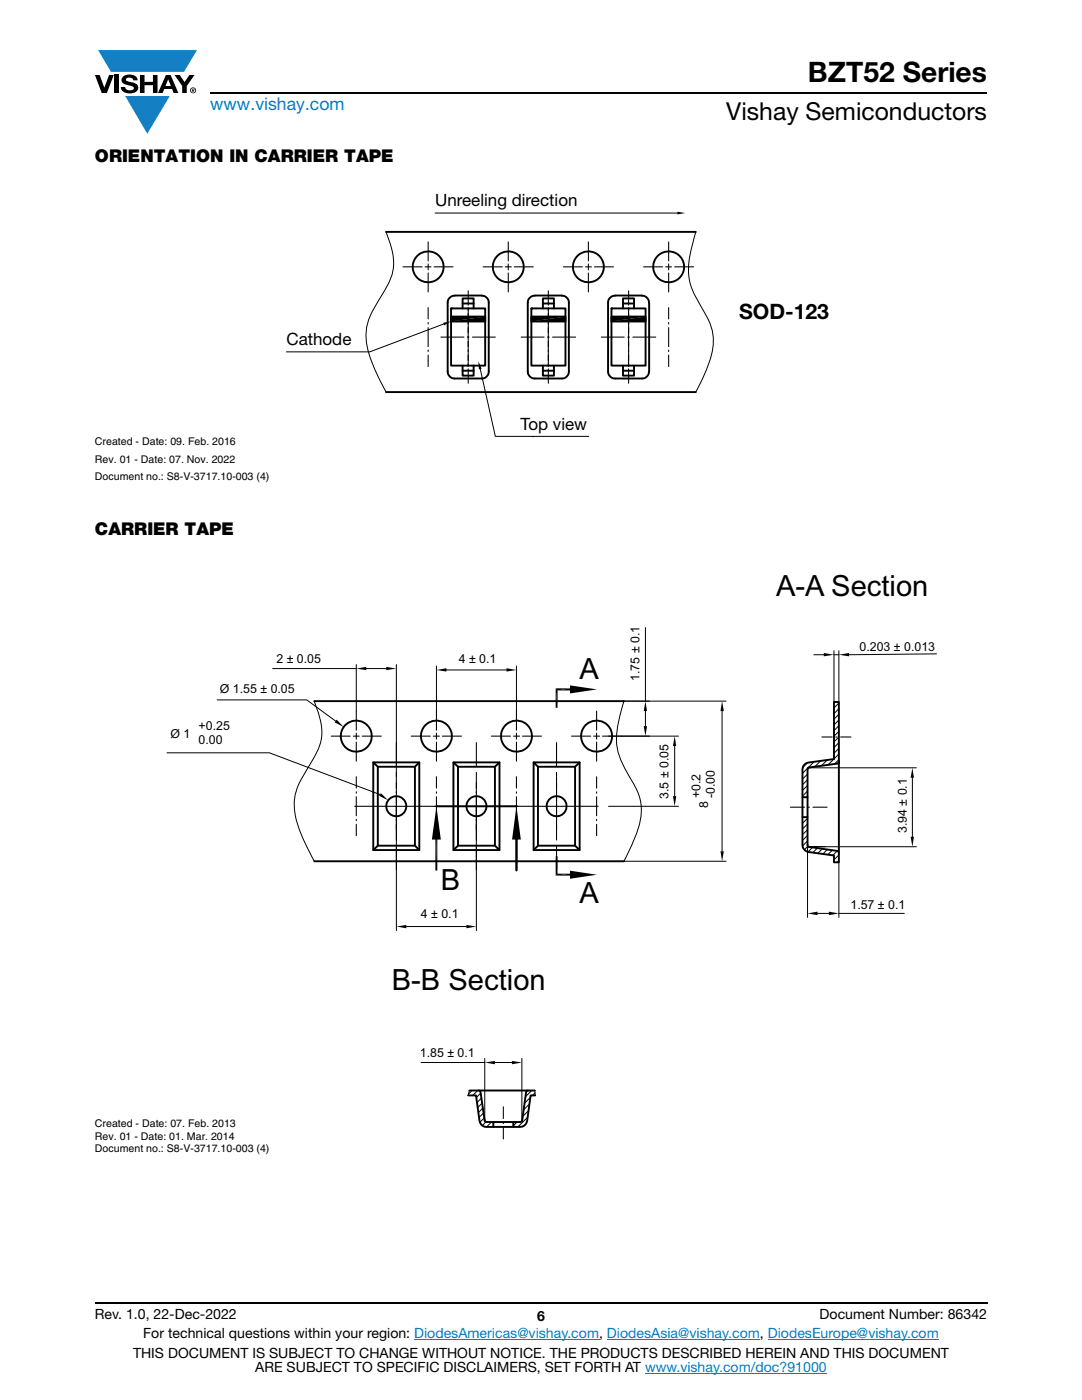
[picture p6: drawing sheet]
<svg xmlns="http://www.w3.org/2000/svg" width="216mm" height="279mm" viewBox="0 0 216 279" stroke-linecap="round" stroke-linejoin="round" font-family="sans-serif">
<g fill="#147fc3">
<path d="M19.6 10h19.7l-2.6 4.3h-1.1h-13.5z"/>
<path d="M25 19.2h8.9l-4.5 7.5z"/>
</g>
<g fill="#000">
<path d="M18.9 15h1l.9 2.5 1-2.5h.9l-1.4 3.6h-1zM22.9 15h.9v3.6h-.9zM24.6 15.3a2.1 2.1 0 0 1 2.8 .3l.1 .4h-.9a.79 .79 0 0 0-.7-.5 .79 .79 0 0 0-.8 .4l.3 .3 1 .2a1.08 1.08 0 0 1 1.2 1 1.08 1.08 0 0 1-1.1 1.2 1.73 1.73 0 0 1-2.4-1.2h.9a.96 .96 0 0 0 .8 .6 .96 .96 0 0 0 .9-.4 1.31 1.31 0 0 0-1.2-.6 1.03 1.03 0 0 1-1.1-.6 1.03 1.03 0 0 1 .2-1.1zM27.9 15h.9v1.3h1.7v-1.3h.9v3.6h-.9v-1.6h-1.7v1.6h-.9zM34.8 15h1.1l.9 1.4 1-1.4h1l-1.5 2.2v1.4h-.9v-1.4z"/>
<path d="M33.6 15.9l.5 1.3h-1.1zM33.1 15l-1.6 3.6h1l.3-.8h1.5l.3 .8h1l-1.6-3.6z"/>
<path d="M38.4 17.8h.2v.2h-.2zM38.3 17.7v.7h.1v-.3l.4 .3-.2-.3 .2-.2-.1-.2z"/>
<path d="M38.1 18a.46 .46 0 0 1 .9 0 .46 .46 0 0 1-.9 0zM37.9 18a.6 .6 0 0 0 1.2 0 .6 .6 0 0 0-1.2 0z"/>
</g>
<path d="M42 18.6h155M18.9 260h178.1" fill="none" stroke="#000" stroke-width=".36"/>
<path d="M82.6 267.3h36.9M121.1 267.3h30.5M128.7 274h36.3M153.2 267.3h34.1" fill="none" stroke="#007ec4" stroke-width=".2"/>
<path d="M106.2 87.1h.4z" fill="#000001"/>
<path d="M95.5 72.1l.6 1.5-.5 .1z" fill="#000001"/>
<path d="M95.8 73.6l3 13.5h18.7" fill="none" stroke="#000001" stroke-width=".2"/>
<path d="M88.4 64.4l1.6-.3-1.4 .8z" fill="#000001"/>
<path d="M88.5 64.7l-14.7 5.5h-16.6" fill="none" stroke="#000001" stroke-width=".2"/>
<path d="M135.1 42.2l1.6 .3-1.6 .3z" fill="#000001"/>
<path d="M77 46.3a16.3 16.3 0 0 1 1.5 6.9 14.3 14.3 0 0 1-2.8 6.6 13.2 13.2 0 0 0-2.7 7.7 24 24 0 0 0 2.9 8.7l1.1 2M86.8 42.5h48.3M138.8 46.3a23.4 23.4 0 0 0-1.3 8.9 14.9 14.9 0 0 0 2.7 6.4 11.1 11.1 0 0 1 1.7 9.5l-1.1 3-2 4.1M109.4 67.3h.1" fill="none" stroke="#000001" stroke-width=".2"/>
<g fill="none" stroke="#000001" stroke-width=".38">
<path d="M77 46.3h61.8M77 78.2h61.8M90 61.6h6.8v11.4h-6.8z"/>
<circle cx="85.4" cy="53.3" r="3.1"/>
<circle cx="101.4" cy="53.3" r="3.1"/>
<circle cx="117.4" cy="53.3" r="3.1"/>
<circle cx="133.4" cy="53.3" r="3.1"/>
</g>
<g fill="none" stroke="#000001" stroke-width=".21">
<path d="M80.4 53.3h3.8M84.8 53.3h1.2M85.4 48.3v3.8M85.4 52.7v1.2M85.4 54.5v3.8M86.6 53.3h3.8M96.4 53.3h3.8M100.8 53.3h1.2M101.4 48.3v3.8M101.4 52.7v1.2M101.4 54.5v3.8M102.6 53.3h3.8"/>
<path d="M112.4 53.3h3.8M116.8 53.3h1.2M117.4 48.3v3.8M117.4 52.7v1.2M117.4 54.5v3.8M118.6 53.3h3.8M128.4 53.3h3.8M132.8 53.3h1.2M133.4 48.3v3.8M133.4 52.7v1.2M133.4 54.5v3.8M134.6 53.3h3.8"/>
<path d="M85.4 61.4v2.3M85.4 64.4v.3M85.4 65.4v3.8M85.4 69.9v.3M85.4 70.9v2.3M93.4 61.4v2.3M93.4 64.4v.3M93.4 65.4v3.8M93.4 69.9v.3M93.4 70.9v2.3M109.4 61.4v2.3M109.4 64.4v.3"/>
<path d="M109.4 65.4v3.8M109.4 69.9v.3M109.4 70.9v2.3M125.4 61.4v2.3M125.4 64.4v.3M125.4 65.4v3.8M125.4 69.9v.3M125.4 70.9v2.3M133.4 61.4v2.3M133.4 64.4v.3M133.4 65.4v3.8M133.4 69.9v.3"/>
<path d="M133.4 70.9v2.3"/>
</g>
<circle cx="90" cy="61.6" r=".19" fill="#000001"/>
<path d="M90 63.2h6.8v1h-6.8zM92.3 61.6v-2h2.2v2M92.3 73v2h2.2v-2" fill="none" stroke="#000001" stroke-width=".38"/>
<path d="M93.4 58v2.9M88 67.3h4.6M93.3 67.3h.3M93.4 61.6v.3M93.4 62.6v3.8M93.4 67.1v.3M93.4 68.1v3.8M93.4 72.6v.3M93.4 73.6v2.9M94.3 67.3h4.5" fill="none" stroke="#000001" stroke-width=".21"/>
<g fill="#000001">
<path d="M90 63.2h6.8l-6.8 1z"/>
<path d="M90 64.2l6.8-1v1z"/>
</g>
<path d="M90.7 59a1.39 1.39 0 0 0-1.4 1.4v13.8a1.39 1.39 0 0 0 1.4 1.3h5.4a1.38 1.38 0 0 0 1.4-1.3v-13.8a1.39 1.39 0 0 0-1.4-1.4M90.7 59h5.4M92.3 60.6h2.2M92.3 74h2.2M106 61.6h6.8v11.4h-6.8z" fill="none" stroke="#000001" stroke-width=".38"/>
<circle cx="106" cy="61.6" r=".19" fill="#000001"/>
<path d="M106 63.2h6.8v1h-6.8zM108.3 61.6v-2h2.2v2M108.3 73v2h2.2v-2" fill="none" stroke="#000001" stroke-width=".38"/>
<path d="M109.4 58v2.9M104 67.3h4.6M109.3 67.3h.3M109.4 61.6v.3M109.4 62.6v3.8M109.4 67.1v.3M109.4 68.1v3.8M109.4 72.6v.3M109.4 73.6v2.9M110.3 67.3h4.6" fill="none" stroke="#000001" stroke-width=".21"/>
<g fill="#000001">
<path d="M106 63.2h6.8l-6.8 1z"/>
<path d="M106 64.2l6.8-1v1z"/>
</g>
<path d="M106.7 59a1.39 1.39 0 0 0-1.4 1.4v13.8a1.39 1.39 0 0 0 1.4 1.3h5.4a1.39 1.39 0 0 0 1.4-1.3v-13.8a1.39 1.39 0 0 0-1.4-1.4M106.7 59h5.4M108.3 60.6h2.2M108.3 74h2.2M122 61.6h6.8v11.4h-6.8z" fill="none" stroke="#000001" stroke-width=".38"/>
<circle cx="122" cy="61.6" r=".19" fill="#000001"/>
<path d="M122 63.2h6.8v1h-6.8zM124.3 61.6v-2h2.2v2M124.3 73v2h2.2v-2" fill="none" stroke="#000001" stroke-width=".38"/>
<path d="M125.4 58v2.9M120 67.3h4.6M125.3 67.3h.3M125.4 61.6v.3M125.4 62.6v3.8M125.4 67.1v.3M125.4 68.1v3.8M125.4 72.6v.3M125.4 73.6v2.9M126.3 67.3h4.6" fill="none" stroke="#000001" stroke-width=".21"/>
<g fill="#000001">
<path d="M122 63.2h6.8l-6.8 1z"/>
<path d="M122 64.2l6.8-1v1z"/>
</g>
<path d="M122.7 59a1.38 1.38 0 0 0-1.4 1.4v13.8a1.39 1.39 0 0 0 1.4 1.3h5.4a1.39 1.39 0 0 0 1.4-1.3M122.7 59h5.4M128.1 59a1.39 1.39 0 0 1 1.4 1.4M124.3 60.6h2.2M124.3 74h2.2M129.5 60.4v13.8" fill="none" stroke="#000001" stroke-width=".38"/>
<g fill="none" stroke="#000" stroke-width=".38">
<path d="M62.7 139.9h61.8M111.1 137.4v3.9M74.5 152.2h9.2v17.4h-9.2zM74.5 152.2l.9 .8M75.4 153h7.4v15.8h-7.4zM83.7 152.2l-.9 .8M90.5 152.2h9.2v17.4h-9.2zM90.5 152.2l.9 .8M91.4 153h7.4v15.8h-7.4zM99.7 152.2l-.9 .8M106.5 152.2h9.2v17.4h-9.2zM106.5 152.2l.8 .8"/>
<path d="M107.3 153h7.5v15.8h-7.5zM115.7 152.2l-.9 .8M160.1 159.1h1M167.4 152v20.1h-1v-1.4l-5.1-.7a1.47 1.47 0 0 1-1.2-1.4v-15.1a1.37 1.37 0 0 1 1.2-1.3l5.1-.7v-11.4h1v12.1l-.3 .2-5.7 .8-.2 .2-.1 15.2 .3 .4 5.7 .8 .3 .4M62.7 171.9h61.8M75.4 168.8l-.9 .8M82.8 168.8l.9 .8M87.1 163.7v10M87.1 160.9h16M91.4 168.8l-.9 .8M98.8 168.8l.9 .8M103.1 163.7l-.1 10"/>
<path d="M107.3 168.8l-.8 .8M111.1 170.9v3.8M113.7 174.6h-2.8M114.8 168.8l.9 .8M160.1 163.1h1M93.4 218.6h1.6l.7 5.1a1.39 1.39 0 0 0 1.4 1.2h6.7a1.38 1.38 0 0 0 1.4-1.2l.7-5.1h.9M93.7 217.6h1.8l.3 .2 .9 5.8 .4 .3h6.9l.2-.3 .8-5.8 .4-.2h1.3M95.5 217.6h9.9M98.4 223.9v1M102.4 223.9v1"/>
<circle cx="71.1" cy="146.9" r="3.1"/>
<circle cx="87.1" cy="146.9" r="3.1"/>
<circle cx="103.1" cy="146.9" r="3.1"/>
<circle cx="119.1" cy="146.9" r="3.1"/>
<circle cx="79.1" cy="160.9" r="2"/>
<circle cx="95.1" cy="160.9" r="2"/>
<circle cx="111" cy="160.9" r="1.99"/>
</g>
<g fill="none" stroke="#000" stroke-width=".2">
<path d="M43.3 139.7h17.9l5.8 4.2M54.4 133.4h16.7M62.7 139.9a15.1 15.1 0 0 1 1.5 7.4 16.1 16.1 0 0 1-2.7 5.9 13.5 13.5 0 0 0-2.8 7.6 23.9 23.9 0 0 0 3.5 10l.5 1.1M71.1 132.6v9.3M73.1 133.4h4M79.1 132.6v22.4M87.1 132.9v9M89.1 133.7h12M103.1 132.9v9M128.8 125.2v14.7M144.9 139.9h-20.4a23.6 23.6 0 0 0-1.4 8.9 23.5 23.5 0 0 0 3.6 8.1 10.3 10.3 0 0 1 .5 9l-2.7 6h20.4M162.4 130.7h2"/>
<path d="M166.4 129.9v10.2M166.4 130.7h1M167.4 129.9v10.2M186.9 130.5l-17.5 .2M33.3 150.2h20.5l22 8.4M121.4 146.9h14M128.8 141.9v3M134.6 148.9v10M144.1 141.9v28M161.1 152.2l-.9 1M161.1 154.5l-1 1M161.1 155.6l-1 1"/>
<path d="M161.1 156.8l-1 .9M161.1 157.9l-1 1M161.1 159l-.1 .1M161.1 153.2h21.8M162.5 152l-2.4 2.3M163.8 151.8l-1.2 1.2M165.1 151.7l-1.2 1.1M166.4 140.1v.1M167.4 140.3l-1 1M167.4 141.4l-1 1M167.4 142.5l-1 1.1M167.4 143.7l-1 1"/>
<path d="M167.4 144.8l-1 1M167.4 146l-1 .9M167.4 147.1l-1 1M167.4 148.2l-1 1M167.4 149.4l-1 .9M167.4 150.5l-2.2 2.1M167.4 151.6l-.9 .9M182.1 155.2v11.8M79.1 160.9v24.8M95.1 160.9v24.8M121.4 160.9h14M160.2 163.1l-.1 .1"/>
<path d="M161.1 163.3l-1 1M161.1 164.4l-1 1.1M161.1 165.6l-1 1M161.1 166.7l-1 1M161.1 167.8l-1 1M161.1 169h21.8M161.1 168.6v14.5M161.2 168.9l-.7 .7M162.1 169.1l-.9 .9M163.1 169.3l-.9 .8M164.1 169.4l-.9 .9M165.1 169.5l-.9 .9"/>
<path d="M166.1 169.7l-.9 .9M167.1 169.8l-.9 .9M167.4 170.6l-1 1M167.4 171.7l-.4 .4M167.4 172.1v11M81.1 184.9h12M163.1 182.3h2.3M167.4 182.3h13M84 212h12.7M93.7 217.6l-.3 1M94.2 217.6l-.7 .7M95.3 217.6l-1 1"/>
<path d="M95.9 218.2l-.8 .8M96.1 219.1l-.9 .9M96.7 211.2v12.7M98.8 212h3.3M104.1 211.2v12.7M105.8 219l-1.1 1.2M106.1 217.6l-1.3 1.3M106.7 217.6l.1 1M106.8 218.1l-.6 .5M96.2 220.2l-.9 .8M96.3 221.1l-.8 .9M96.5 222.1l-.9 .9"/>
<path d="M96.6 223.1l-.8 .9M97 223.9l-.8 .7M98.1 223.9l-1 1M98.4 224.7l-.2 .2M103.2 223.9l-.8 .8M105.3 223l-2 1.9M105.5 221.7l-1.2 1.1M105.6 220.3l-1.1 1.2"/>
</g>
<g fill="none" stroke="#000" stroke-width=".21">
<path d="M66.1 146.9h3.8M70.5 146.9h1.2M71.1 141.9v3.8M71.1 146.3v1.2M71.1 148.1v3.8M71.1 155v2.3M71.1 158v.3M71.1 159v3.8M72.3 146.9h3.8M79.1 155v2.3M79.1 158v.3M79.1 159v3.8"/>
<path d="M79.1 148.2v4.8M79.1 154.1v.8M79.1 156.2v4.7h8.3M82.1 146.9h3.8M86.5 146.9h1.2M87.1 141.9v3.8M87.1 146.3v1.2M87.1 148.1v3.8M87.1 155v2.3M87.1 158v.3M87.1 159v3.8M88.3 146.9h3.8"/>
<path d="M95.1 156.2v4.7h8.3M95.1 148.2v4.8M95.1 154.1v.8M95.1 155v2.3M95.1 158v.3M95.1 159v3.8M98.1 146.9h3.8M102.5 146.9h1.2M103 141.9v3.8M103 146.3v1.2M103 148.1v3.8M103 155v2.3"/>
<path d="M103 158v.3M103 159v3.8M104.3 146.9h3.7M111 155v2.3M111 158v.3M111 159v3.8M111 156.2v4.7h8.4M111 148.2v4.8M111 154.1v.8M114.1 146.9h3.8M118.5 146.9h1.1M119 155v2.3"/>
<path d="M119 158v.3M119 159v3.8M119 141.9v3.8M119 146.3v1.2M119 148.1v3.8M120.2 146.9h3.8M164 147.1h2.1M166.8 147.1h.2M167.7 147.1h2.1M70.8 160.9h8.3v4.7M71.1 163.5v.3M71.1 164.5v2.3"/>
<path d="M79.1 163.5v.3M79.1 164.5v2.3M79.1 166.9v.8M79.1 168.8v4.8M86.7 160.9h8.4v4.7M87.1 163.5v.3M87.1 164.5v2.3M95.1 163.5v.3M95.1 164.5v2.3M95.1 166.9v.8M95.1 168.8v4.8M102.7 160.9h8.3v4.7"/>
<path d="M103 163.5v.3M103 164.5v2.3M111 163.5v.3M111 164.5v2.3M111 166.9v.8M111 168.8v4.8M119 163.5v.3M119 164.5v2.3M157.7 161.1h2.8M161.2 161.1h.3M162.2 161.1h2.8M100.4 220.9v2.3"/>
<path d="M100.4 223.9v.3M100.4 224.9v2.4"/>
</g>
<g fill="#000">
<path d="M71.1 133.4l2-.3v.6zM77.1 133.1l2 .3-2 .3zM87.1 133.7l2-.3v.6zM101.1 133.4l2 .3-2 .3zM113.7 136.8l5.4 .8-5.4 .8zM164.4 130.3l2 .4-2 .3zM167.4 130.7l2-.4v.7zM67.2 143.6l1.4 1.5-1.8-.9zM76 158.3l1.4 1.4-1.8-.9zM128.4 144.9h.7l-.3 2zM128.8 139.9l.3 2h-.7zM134.3 158.9h.6l-.3 2z"/>
<path d="M134.6 146.9l.3 2h-.6zM144.1 139.9l.3 2h-.6zM182.1 153.2l.3 2h-.7zM87.1 160.9l.9 6.7h-1.8zM103.1 160.9l.8 6.7h-1.7zM113.7 173.8l5.4 .8-5.4 .8zM143.8 169.9h.6l-.3 2zM181.7 167h.7l-.3 2zM79.1 184.9l2-.3v.7zM93.1 184.6l2 .3-2 .4zM161.1 182.3l2-.4v.7zM165.4 181.9l2 .4-2 .3z"/>
<path d="M96.7 212l2.1-.3v.7zM102.1 211.7l2 .3-2 .4z"/>
</g>
<path d="M110.9 137.6h2.8" fill="none" stroke="#000" stroke-width=".42"/>
<g font-size="5.8">
<text x="154.9" y="118.9">A-A Section</text>
<text x="115.7" y="135.6">A</text>
<text x="88" y="177.6">B</text>
<text x="115.7" y="180.2">A</text>
<text x="78.2" y="197.6">B-B Section</text>
</g>
<text font-size="5.6" x="161.2" y="16.4">BZT52 Series</text>
<text font-size="4.9" x="144.9" y="24">Vishay Semiconductors</text>
<text font-size="4.2" x="147.5" y="63.7">SOD-123</text>
<text font-size="3.5" fill="#007ec4" x="42" y="21.9">www.vishay.com</text>
<g font-size="3.5">
<text x="18.9" y="32.3">ORIENTATION IN CARRIER TAPE</text>
<text x="18.9" y="106.7">CARRIER TAPE</text>
</g>
<g font-size="3.4">
<text x="86.8" y="41.1">Unreeling direction</text>
<text x="57.2" y="68.8">Cathode</text>
<text x="103.9" y="85.7">Top view</text>
</g>
<g font-size="2.8">
<text x="18.9" y="263.3">Rev. 1.0, 22-Dec-2022</text>
<text x="107.2" y="263.6">6</text>
<text x="163.6" y="263.3">Document Number: 86342</text>
<text x="28.6" y="267.1">For technical questions within your region: DiodesAmericas@vishay.com, DiodesAsia@vishay.com, DiodesEurope@vishay.com</text>
<text x="26.5" y="271">THIS DOCUMENT IS SUBJECT TO CHANGE WITHOUT NOTICE. THE PRODUCTS DESCRIBED HEREIN AND THIS DOCUMENT</text>
<text x="50.9" y="273.8">ARE SUBJECT TO SPECIFIC DISCLAIMERS, SET FORTH AT www.vishay.com/doc?91000</text>
</g>
<g font-size="2.5">
<text x="171.5" y="129.9">0.203 ± 0.013</text>
<text x="55.1" y="132.3">2 ± 0.05</text>
<text x="91.5" y="132.3">4 ± 0.1</text>
<text x="127.6" y="135.9" transform="rotate(-90 127.6 135.9)">1.75 ± 0.1</text>
<text x="43.9" y="138.4">Ø 1.55 ± 0.05</text>
<text x="34" y="147.4">Ø 1</text>
<text x="39.6" y="145.7">+0.25</text>
<text x="39.6" y="148.5">0.00</text>
<text x="133.4" y="159.5" transform="rotate(-90 133.4 159.5)">3.5 ± 0.05</text>
<text x="139.8" y="159.3" transform="rotate(-90 139.8 159.3)">+0.2</text>
<text x="141.3" y="161.2" transform="rotate(-90 141.3 161.2)">8</text>
<text x="142.6" y="159.3" transform="rotate(-90 142.6 159.3)">-0.00</text>
<text x="180.9" y="166.3" transform="rotate(-90 180.9 166.3)">3.94 ± 0.1</text>
<text x="84" y="183.2">4 ± 0.1</text>
<text x="169.7" y="181.4">1.57 ± 0.1</text>
<text x="83.8" y="211">1.85 ± 0.1</text>
</g>
<g font-size="2.1">
<text x="18.9" y="88.8">Created - Date: 09. Feb. 2016</text>
<text x="18.9" y="92.4">Rev. 01 - Date: 07. Nov. 2022</text>
<text x="18.9" y="95.9">Document no.: S8-V-3717.10-003 (4)</text>
<text x="18.9" y="225">Created - Date: 07. Feb. 2013</text>
<text x="18.9" y="227.4">Rev. 01 - Date: 01. Mar. 2014</text>
<text x="18.9" y="229.9">Document no.: S8-V-3717.10-003 (4)</text>
</g>
</svg>
